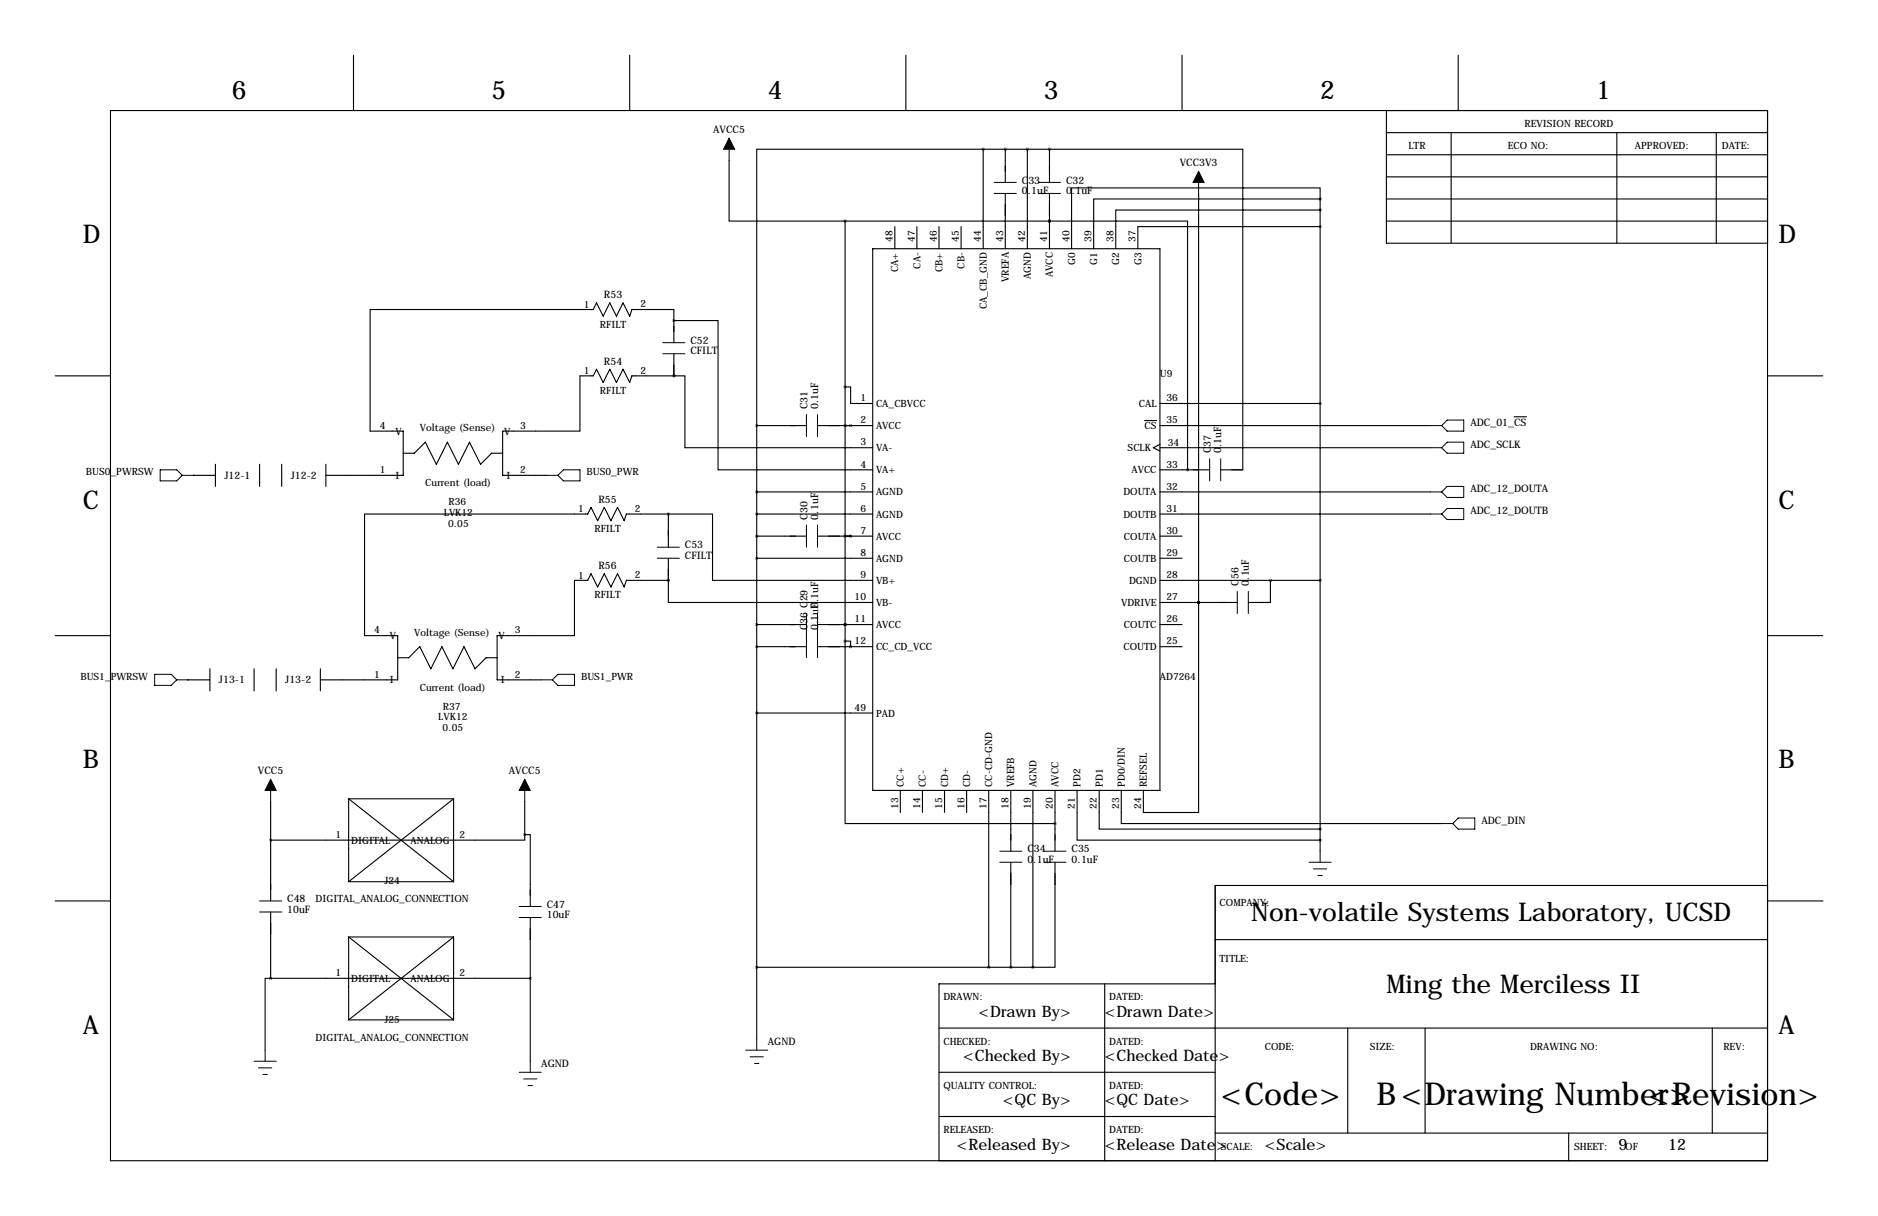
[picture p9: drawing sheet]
<svg xmlns="http://www.w3.org/2000/svg" width="432mm" height="279mm" viewBox="0 0 432 279" stroke-linecap="round" stroke-linejoin="round" font-family="sans-serif">
<g fill="none" stroke="#000" stroke-width=".25">
<path d="M81.3 12.7v12.7M144.8 12.7v12.7M208.3 12.7v12.7M271.8 12.7v12.7M335.3 12.7v12.7M25.4 25.4h381v241.3h-381zM167.6 36.8v14h26.7M226.1 34.3v22.9M226.1 34.3h-52.1v63.5M226.1 34.3h15.2M231.1 34.3v7.6M236.2 34.3v22.9"/>
<path d="M241.3 34.3v7.6M241.3 34.3h44.5v73.6h-5.1M318.8 30.5h87.6M318.8 35.6h87.6M318.8 25.4v30.5h87.6M333.7 30.5v25.4M371.8 30.5v25.4M394.6 30.5v25.4M194.3 50.8h47M194.3 50.8v47M200.7 57.2h66v124.4h-66zM205.7 52.1v5.1"/>
<path d="M210.8 52.1v5.1M215.9 52.1v5.1M221 52.1v5.1M231.1 44.4v12.8M241.3 50.8h.1M241.3 50.8h31.7v57.1M241.3 44.4v12.8M275.6 44.4v94M303.5 48.3h-47v8.9M303.5 45.7h-52v11.5M303.5 45.7v-2.5h-57.1v14M303.5 52.1h-41.9v5.1"/>
<path d="M303.5 45.7v149.9M318.8 45.7h87.6M318.8 50.8h87.6M318.8 40.6h87.6M154.9 73.7v-2.6h-9.6l-.5 1.5-1.5-3-1.6 3-1.5-3-1.5 3-1.5-3-.8 1.5h-51.3v28h7.6v10.1h-17.8M154.9 73.7h.1M154.9 73.7h10.2v34.2h35.6M154.9 73.7v5M12.7 86.4h12.7M154.9 86.4h.1M154.9 86.4h2.6v16.5h43.2M154.9 86.4h-9.6l-.5 1.5-1.5-3.1-1.6 3.1-1.5-3.1-1.5 3.1-1.5-3.1-.8 1.6h-3.1v12.7h-17.7v10.1h10.1"/>
<path d="M154.9 81.3v5.1M174 97.8h11.4M174 97.8v141M188 97.8h12.7M194.3 88.9h1.3v3.8h5.1M195.6 97.8h-1.3v25.4M195.6 97.8h.1M263.2 96.6h2.7M266.7 92.7h36.8M266.7 97.8h62.2M348.1 95.8h2.9M406.4 86.4h12.7"/>
<path d="M44.4 109.2h.1M44.4 109.2h5.1M49.5 106.7v5.1M59.7 106.7v5.1M64.8 106.7v5.1M74.9 106.7v5.1M92.7 104.1h2.5l2.6-2.5 2.5 5.1 2.6-5.1 2.5 5.1 2.5-5.1 2.6 5.1 2.5-2.6h2.6M153.7 118.1h-9.7l-.5 1.5-1.5-3-1.5 3-1.6-3-1.5 3-1.5-3-.8 1.5h-51.3v27.9h7.6v10.2h-17.7M153.7 118.1h10.1v15.2h36.9M153.7 118.1v7.6M174 113h26.7M174 118.1h26.7"/>
<path d="M266.7 102.9h62.2M266.7 107.9h11.4M266.7 113h62.2M266.7 118.1h62.2M266.7 102.1l-1.5 .8 1.5 .7M273 107.9h.1M153.7 133.3h-9.7l-.5 1.6-1.5-3.1-1.5 3.1-1.6-3.1-1.5 3.1-1.5-3.1-.8 1.5h-3v12.7h-17.8v10.2h10.2M153.7 133.3v5.1h47M153.7 133.3h.1M153.7 128.3v5M174 123.2h11.4M174 128.3h26.7"/>
<path d="M188 123.2h12.7M195.6 123.2h.1M195.6 123.2h-1.3v20.3M266.7 123.2h5.1M266.7 128.3h5.1M266.7 133.3h36.8M266.7 138.4h17.8M275.6 138.4v48.3h-12.7v-5.1M275.6 138.4h.1M292.1 133.3v5.1h-5.1M12.7 146h12.7M43.2 156.2h.1"/>
<path d="M43.2 156.2h5.1M48.3 153.7v5.1M58.4 153.7v5.1M63.5 153.7v5.1M73.7 153.7v5.1M91.4 151.1h2.6l2.5-2.5 2.6 5.1 2.5-5.1 2.5 5.1 2.6-5.1 2.5 5.1 2.6-2.6h2.5M174 143.5h11.4M174 148.6h11.4M188 143.5h12.7M188 148.6h12.7M194.3 143.5h.1M194.3 147.3h1.3v1.3"/>
<path d="M194.3 147.3v41.9h48.3M194.3 143.5v3.8M195.6 148.6h.1M266.7 143.5h5.1M266.7 148.6h5.1M406.4 146h12.7M174 163.8h26.7M62.2 184.1v22.9M80.2 183.5v19.1M80.2 183.5h24.1M80.2 183.5l24.1 19.1M104.3 183.5v19.1"/>
<path d="M104.3 183.5l-24.1 19.1M120.6 191.8v1.2h-58.4M120.6 191.8h1.3v16.5M120.6 184.1v7.7M207 181.6v5.1M212.1 181.6v5.1M217.2 181.6v5.1M222.2 181.6v5.1M227.3 181.6v40.6M232.4 181.6v14M232.4 198.1v24.1M237.5 181.6v40.6"/>
<path d="M242.6 198.1v24.1h-5.1M242.6 181.6v14M247.6 181.6v11.4h55.9M252.7 181.6v8.9h50.8M257.8 181.6v7.6h73.7M12.7 207h12.7M62.2 209.5v15.3M80.2 215.3v19M80.2 202.6h24.1M80.2 215.3h24.1M80.2 215.3l24.1 19M104.3 215.3v19"/>
<path d="M104.3 215.3l-24.1 19M121.9 210.8v33M279.4 215.9h127M406.4 203.5h-127v63.2M406.5 207h12.7M62.2 224.8h-1.2v16.5M62.2 224.8h59.7M80.2 234.3h24.1M174 222.2h63.5M215.9 236.2h190.5M254 226.1v40.6M279.4 226.1h-63.5v40.6"/>
<path d="M309.9 236.2v24.1M327.7 236.2v24.1M393.7 236.2v24.1M215.9 246.4h63.5M215.9 256.5h63.5M279.4 260.3h127M360.7 260.3v6.4"/>
</g>
<g fill="none" stroke="#000" stroke-width=".23">
<path d="M167.6 31.8v5M275.6 39.4v5M228.6 41.9h5.1M228.6 44.4h5.1M238.8 41.9h5M238.8 44.4h5M152.4 78.7h5.1M152.4 81.3h5.1M185.4 95.2v5.1M188 95.2v5.1M328.9 97.8h2.6M331.5 97.8l1.2-1.3h3.8v2.6h-3.8z"/>
<path d="M36.8 107.9h3.8l1.3 1.3-1.3 1.3h-3.8zM41.9 109.2h2.5M125.7 109.2h2.6M129.5 107.9h3.8v2.6h-3.8l-1.2-1.3zM278.1 105.4v5.1M280.7 105.4v5.1M328.9 102.9h2.6M328.9 113h2.6M328.9 118.1h2.6M331.5 102.9l1.2-1.3h3.8v2.5h-3.8zM331.5 113l1.2-1.2h3.8v2.5h-3.8zM331.5 118.1l1.2-1.3h3.8v2.6h-3.8z"/>
<path d="M151.1 125.7h5.1M151.1 128.3h5.1M185.4 120.7v5M188 120.7v5M284.5 135.9v5.1M287 135.9v5.1M35.6 154.9h3.8l1.2 1.3-1.2 1.3h-3.8zM40.6 156.2h2.6M124.5 156.2h2.5M127 156.2l1.3-1.3h3.8v2.6h-3.8zM185.4 141v10.1M188 141v10.1"/>
<path d="M62.2 179.1v5M120.6 179.1v5M229.9 195.6h5M229.9 198.1h5M240 195.6h5.1M240 198.1h5.1M301 198.1h5.1M302 199.6h3.1M303.5 195.6v2.5M331.5 189.2h2.5M334 189.2l1.3-1.2h3.8v2.5h-3.8zM59.7 207h5.1"/>
<path d="M59.7 209.5h5.1M119.4 208.3h5.1M119.4 210.8h5.1M303 201.2h1M174 238.8v2.5M58.4 243.8h5.1M59.4 245.4h3.1M60.5 246.9h1M61 241.3v2.5M119.4 246.4h5.1M120.4 247.9h3M121.4 249.4h1"/>
<path d="M121.9 243.8v2.6M171.4 241.3h5.1M172.5 242.8h3M173.5 244.3h1"/>
</g>
<path d="M167.6 31.8l1.3 2.5h-2.5zM275.6 39.4l1.3 2.5h-2.6zM62.2 179.1l1.3 2.5h-2.5zM120.6 179.1l1.3 2.5h-2.5z" fill="#000" stroke="#000" stroke-width=".23"/>
<path d="M231.1 34.3a.05 .05 0 0 0 .1 0 .05 .05 0 0 0-.1 0zM226 34.3a.05 .05 0 0 0 .1 0 .05 .05 0 0 0-.1 0zM227.3 222.3a.05 .05 0 0 0 .1 0 .05 .05 0 0 0-.1 0zM242.5 189.2a.05 .05 0 0 0 .1 0 .05 .05 0 0 0-.1 0zM273 108a.05 .05 0 0 0 .1 0 .05 .05 0 0 0-.1 0zM303.5 133.4a.05 .05 0 0 0 .1 0 .05 .05 0 0 0-.1 0zM303.5 92.7a.05 .05 0 0 0 .1 0 .05 .05 0 0 0-.1 0zM303.5 52.1a.05 .05 0 0 0 .1 0 .05 .05 0 0 0-.1 0zM303.5 48.3a.05 .05 0 0 0 .1 0 .05 .05 0 0 0-.1 0zM303.5 45.7a.05 .05 0 0 0 .1 0 .05 .05 0 0 0-.1 0zM303.5 190.5a.05 .05 0 0 0 .1 0 .05 .05 0 0 0-.1 0zM303.5 193a.05 .05 0 0 0 .1 0 .05 .05 0 0 0-.1 0zM120.6 191.8a.05 .05 0 0 0 .1 0 .05 .05 0 0 0-.1 0zM62.2 193a.05 .05 0 0 0 .1 0 .05 .05 0 0 0-.1 0zM62.2 224.8a.05 .05 0 0 0 .1 0 .05 .05 0 0 0-.1 0zM154.9 73.7a.05 .05 0 0 0 .1 0 .05 .05 0 0 0-.1 0zM154.9 86.4a.05 .05 0 0 0 .1 0 .05 .05 0 0 0-.1 0zM153.6 133.4a.05 .05 0 0 0 .1 0 .05 .05 0 0 0-.1 0zM153.6 118.1a.05 .05 0 0 0 .1 0 .05 .05 0 0 0-.1 0z" fill="#000" stroke="#000" stroke-width=".63"/>
<g font-size="7.3">
<text x="280.7" y="254">&lt;Code&gt;</text>
<text x="316.5" y="254">B&lt;Drawing Number&gt;</text>
<text x="379" y="254">&lt;Revision&gt;</text>
</g>
<g font-size="5.9">
<text x="53.3" y="22.9">6</text>
<text x="113" y="22.9">5</text>
<text x="176.5" y="22.9">4</text>
<text x="240" y="22.9">3</text>
<text x="303.5" y="22.9">2</text>
<text x="367" y="22.9">1</text>
<text x="19" y="55.9">D</text>
<text x="408.9" y="55.9">D</text>
<text x="19" y="116.8">C</text>
<text x="408.9" y="116.8">C</text>
<text x="19" y="176.5">B</text>
<text x="408.9" y="176.5">B</text>
<text x="287.7" y="211.6">Non-volatile Systems Laboratory, UCSD</text>
<text x="318.8" y="228.1">Ming the Merciless II</text>
<text x="19" y="237.5">A</text>
<text x="408.9" y="237.5">A</text>
</g>
<g font-size="3.6">
<text x="225" y="233.7">&lt;Drawn By&gt;</text>
<text x="254" y="233.7">&lt;Drawn Date&gt;</text>
<text x="221.4" y="243.8">&lt;Checked By&gt;</text>
<text x="254" y="243.8">&lt;Checked Date&gt;</text>
<text x="230.6" y="254">&lt;QC By&gt;</text>
<text x="254" y="254">&lt;QC Date&gt;</text>
<text x="220" y="264.2">&lt;Released By&gt;</text>
<text x="254" y="264.2">&lt;Release Date&gt;</text>
<text x="290.8" y="264.2">&lt;Scale&gt;</text>
<text x="372.1" y="264.2">9</text>
<text x="383.5" y="264.2">12</text>
</g>
<g font-size="2.4">
<text x="164" y="30.5">AVCC5</text>
<text x="271.2" y="38.1">VCC3V3</text>
<text x="234.9" y="42.2">C33</text>
<text x="234.9" y="44.6">0.1uF</text>
<text x="245.1" y="42.2">C32</text>
<text x="245.1" y="44.6">0.1uF</text>
<text x="138.9" y="68.6">R53</text>
<text x="138.9" y="83.8">R54</text>
<text x="158.7" y="79">C52</text>
<text x="158.7" y="81.4">CFILT</text>
<text x="185.7" y="94" transform="rotate(-90 185.7 94)">C31</text>
<text x="188.1" y="94" transform="rotate(-90 188.1 94)">0.1uF</text>
<text x="338.1" y="97.8">ADC_01_CS</text>
<text x="278.4" y="104.1" transform="rotate(-90 278.4 104.1)">C37</text>
<text x="280.8" y="104.1" transform="rotate(-90 280.8 104.1)">0.1uF</text>
<text x="338.1" y="102.9">ADC_SCLK</text>
<text x="51.6" y="110">J12-1</text>
<text x="66.9" y="110">J12-2</text>
<text x="338.1" y="113">ADC_12_DOUTA</text>
<text x="137.6" y="115.6">R55</text>
<text x="185.7" y="119.4" transform="rotate(-90 185.7 119.4)">C30</text>
<text x="188.1" y="119.4" transform="rotate(-90 188.1 119.4)">0.1uF</text>
<text x="338.1" y="118.1">ADC_12_DOUTB</text>
<text x="157.5" y="126">C53</text>
<text x="137.6" y="130.8">R56</text>
<text x="157.5" y="128.4">CFILT</text>
<text x="284.7" y="134.6" transform="rotate(-90 284.7 134.6)">C56</text>
<text x="287.2" y="134.6" transform="rotate(-90 287.2 134.6)">0.1uF</text>
<text x="188.1" y="139.7" transform="rotate(-90 188.1 139.7)">0.1uF</text>
<text x="185.7" y="144.8" transform="rotate(-90 185.7 144.8)">C36C29</text>
<text x="188.1" y="144.8" transform="rotate(-90 188.1 144.8)">0.1uF</text>
<text x="50.4" y="157">J13-1</text>
<text x="65.6" y="157">J13-2</text>
<text x="59.3" y="177.8">VCC5</text>
<text x="117" y="177.8">AVCC5</text>
<text x="340.6" y="189.2">ADC_DIN</text>
<text x="236.2" y="195.8">C34</text>
<text x="246.4" y="195.8">C35</text>
<text x="236.2" y="198.3">0.1uF</text>
<text x="246.4" y="198.3">0.1uF</text>
<text x="66" y="207.3">C48</text>
<text x="66" y="209.7">10uF</text>
<text x="125.7" y="208.5">C47</text>
<text x="125.7" y="211">10uF</text>
<text x="124.5" y="245.1">AGND</text>
<text x="176.5" y="240">AGND</text>
</g>
<g font-size="2.3">
<text x="350.5" y="29.2">REVISION RECORD</text>
<text x="323.8" y="34.3">LTR</text>
<text x="346.7" y="34.3">ECO NO:</text>
<text x="375.9" y="34.3">APPROVED:</text>
<text x="395.9" y="34.3">DATE:</text>
<text x="205.2" y="55.6" transform="rotate(-90 205.2 55.6)">48</text>
<text x="210.3" y="55.6" transform="rotate(-90 210.3 55.6)">47</text>
<text x="215.4" y="55.6" transform="rotate(-90 215.4 55.6)">46</text>
<text x="220.5" y="55.6" transform="rotate(-90 220.5 55.6)">45</text>
<text x="225.6" y="55.6" transform="rotate(-90 225.6 55.6)">44</text>
<text x="230.6" y="55.6" transform="rotate(-90 230.6 55.6)">43</text>
<text x="235.7" y="55.6" transform="rotate(-90 235.7 55.6)">42</text>
<text x="240.8" y="55.6" transform="rotate(-90 240.8 55.6)">41</text>
<text x="245.9" y="55.6" transform="rotate(-90 245.9 55.6)">40</text>
<text x="251" y="55.6" transform="rotate(-90 251 55.6)">39</text>
<text x="256" y="55.6" transform="rotate(-90 256 55.6)">38</text>
<text x="261.1" y="55.6" transform="rotate(-90 261.1 55.6)">37</text>
<text x="206.5" y="62.5" transform="rotate(-90 206.5 62.5)">CA+</text>
<text x="211.6" y="61.7" transform="rotate(-90 211.6 61.7)">CA-</text>
<text x="216.7" y="62.5" transform="rotate(-90 216.7 62.5)">CB+</text>
<text x="221.8" y="61.7" transform="rotate(-90 221.8 61.7)">CB-</text>
<text x="231.9" y="64.8" transform="rotate(-90 231.9 64.8)">VREFA</text>
<text x="237" y="64.1" transform="rotate(-90 237 64.1)">AGND</text>
<text x="242.1" y="63.7" transform="rotate(-90 242.1 63.7)">AVCC</text>
<text x="247.2" y="60.8" transform="rotate(-90 247.2 60.8)">G0</text>
<text x="252.3" y="60.8" transform="rotate(-90 252.3 60.8)">G1</text>
<text x="257.3" y="60.8" transform="rotate(-90 257.3 60.8)">G2</text>
<text x="262.4" y="60.8" transform="rotate(-90 262.4 60.8)">G3</text>
<text x="134.2" y="70.7">1</text>
<text x="147.3" y="70.6">2</text>
<text x="226.9" y="71.1" transform="rotate(-90 226.9 71.1)">CA_CB_GND</text>
<text x="137.9" y="75.3">RFILT</text>
<text x="134.2" y="86">1</text>
<text x="147.3" y="85.9">2</text>
<text x="266.7" y="86.6">U9</text>
<text x="137.9" y="90.5">RFILT</text>
<text x="197.8" y="92.2">1</text>
<text x="201.4" y="93.5">CA_CBVCC</text>
<text x="261.9" y="93.5">CAL</text>
<text x="268.2" y="92.2">36</text>
<text x="87.3" y="98.6">4</text>
<text x="90.9" y="99.9">V</text>
<text x="96.5" y="99.1">Voltage (Sense)</text>
<text x="115.9" y="99.9">V</text>
<text x="119.6" y="98.6">3</text>
<text x="197.8" y="97.3">2</text>
<text x="201.4" y="98.6">AVCC</text>
<text x="263.2" y="98.6">CS</text>
<text x="268.2" y="97.3">35</text>
<text x="197.8" y="102.4">3</text>
<text x="197.8" y="107.4">4</text>
<text x="201.4" y="103.7">VA-</text>
<text x="259.3" y="103.7">SCLK</text>
<text x="268.2" y="107.4">33</text>
<text x="268.5" y="102.5">34</text>
<text x="19.8" y="109.2">BUS0_PWRSW</text>
<text x="87.3" y="108.7">1</text>
<text x="90.9" y="110">I</text>
<text x="97.8" y="111.8">Current (load)</text>
<text x="116.4" y="110">I</text>
<text x="119.6" y="108.7">2</text>
<text x="134.9" y="109.2">BUS0_PWR</text>
<text x="197.8" y="112.5">5</text>
<text x="201.4" y="108.8">VA+</text>
<text x="201.4" y="113.8">AGND</text>
<text x="258.3" y="113.8">DOUTA</text>
<text x="260.1" y="108.8">AVCC</text>
<text x="268.2" y="112.5">32</text>
<text x="102.1" y="118.5">LVK12</text>
<text x="103.1" y="116.1">R36</text>
<text x="132.9" y="117.7">1</text>
<text x="146" y="117.6">2</text>
<text x="197.8" y="117.6">6</text>
<text x="201.4" y="118.9">AGND</text>
<text x="258.3" y="118.9">DOUTB</text>
<text x="268.2" y="117.6">31</text>
<text x="103" y="121">0.05</text>
<text x="136.7" y="122.3">RFILT</text>
<text x="197.8" y="122.7">7</text>
<text x="201.4" y="124">AVCC</text>
<text x="258.4" y="124">COUTA</text>
<text x="268.2" y="122.7">30</text>
<text x="197.8" y="127.8">8</text>
<text x="201.4" y="129.1">AGND</text>
<text x="258.4" y="129.1">COUTB</text>
<text x="268.2" y="127.8">29</text>
<text x="132.9" y="132.9">1</text>
<text x="136.7" y="137.5">RFILT</text>
<text x="146" y="132.8">2</text>
<text x="196.5" y="137.9">10</text>
<text x="197.8" y="132.8">9</text>
<text x="201.4" y="134.2">VB+</text>
<text x="259.6" y="134.2">DGND</text>
<text x="268.2" y="132.8">28</text>
<text x="268.2" y="137.9">27</text>
<text x="196.5" y="143">11</text>
<text x="201.4" y="139.2">VB-</text>
<text x="257.8" y="139.2">VDRIVE</text>
<text x="268.2" y="143">26</text>
<text x="86.1" y="145.5">4</text>
<text x="89.7" y="146.9">V</text>
<text x="95.2" y="146">Voltage (Sense)</text>
<text x="114.6" y="146.9">V</text>
<text x="118.4" y="145.5">3</text>
<text x="196.5" y="148.1">12</text>
<text x="201.4" y="144.3">AVCC</text>
<text x="201.4" y="149.4">CC_CD_VCC</text>
<text x="258.3" y="149.4">COUTD</text>
<text x="258.4" y="144.3">COUTC</text>
<text x="268.2" y="148.1">25</text>
<text x="86.1" y="155.7">1</text>
<text x="118.4" y="155.7">2</text>
<text x="18.5" y="156.2">BUS1_PWRSW</text>
<text x="89.7" y="157">I</text>
<text x="96.5" y="158.8">Current (load)</text>
<text x="115.2" y="157">I</text>
<text x="133.6" y="156.2">BUS1_PWR</text>
<text x="266.7" y="156.3">AD7264</text>
<text x="100.8" y="165.4">LVK12</text>
<text x="101.8" y="168">0.05</text>
<text x="101.8" y="163.1">R37</text>
<text x="196.5" y="163.3">49</text>
<text x="201.4" y="164.6">PAD</text>
<text x="206.5" y="185.8" transform="rotate(-90 206.5 185.8)">13</text>
<text x="207.8" y="180.8" transform="rotate(-90 207.8 180.8)">CC+</text>
<text x="211.6" y="185.8" transform="rotate(-90 211.6 185.8)">14</text>
<text x="212.9" y="180.8" transform="rotate(-90 212.9 180.8)">CC-</text>
<text x="216.7" y="185.8" transform="rotate(-90 216.7 185.8)">15</text>
<text x="218" y="180.8" transform="rotate(-90 218 180.8)">CD+</text>
<text x="221.7" y="185.8" transform="rotate(-90 221.7 185.8)">16</text>
<text x="223.1" y="180.8" transform="rotate(-90 223.1 180.8)">CD-</text>
<text x="226.8" y="185.8" transform="rotate(-90 226.8 185.8)">17</text>
<text x="228.1" y="180.8" transform="rotate(-90 228.1 180.8)">CC-CD-GND</text>
<text x="231.9" y="185.8" transform="rotate(-90 231.9 185.8)">18</text>
<text x="233.2" y="180.8" transform="rotate(-90 233.2 180.8)">VREFB</text>
<text x="237" y="185.8" transform="rotate(-90 237 185.8)">19</text>
<text x="238.3" y="180.8" transform="rotate(-90 238.3 180.8)">AGND</text>
<text x="242.1" y="185.8" transform="rotate(-90 242.1 185.8)">20</text>
<text x="243.4" y="180.8" transform="rotate(-90 243.4 180.8)">AVCC</text>
<text x="247.1" y="185.8" transform="rotate(-90 247.1 185.8)">21</text>
<text x="248.5" y="180.8" transform="rotate(-90 248.5 180.8)">PD2</text>
<text x="252.2" y="185.8" transform="rotate(-90 252.2 185.8)">22</text>
<text x="253.5" y="180.8" transform="rotate(-90 253.5 180.8)">PD1</text>
<text x="257.3" y="185.8" transform="rotate(-90 257.3 185.8)">23</text>
<text x="258.6" y="180.8" transform="rotate(-90 258.6 180.8)">PD0/DIN</text>
<text x="262.4" y="185.8" transform="rotate(-90 262.4 185.8)">24</text>
<text x="263.7" y="180.8" transform="rotate(-90 263.7 180.8)">REFSEL</text>
<text x="77.2" y="192.5">1</text>
<text x="80.8" y="193.8">DIGITAL</text>
<text x="94.4" y="193.8">ANALOG</text>
<text x="105.7" y="192.5">2</text>
<text x="88.4" y="203.2">J24</text>
<text x="72.6" y="207.4">DIGITAL_ANALOG_CONNECTION</text>
<text x="280.4" y="208.3">COMPANY:</text>
<text x="280.4" y="221">TITLE:</text>
<text x="77.2" y="224.3">1</text>
<text x="80.8" y="225.6">DIGITAL</text>
<text x="94.4" y="225.6">ANALOG</text>
<text x="105.7" y="224.3">2</text>
<text x="216.9" y="229.9">DRAWN:</text>
<text x="255" y="229.9">DATED:</text>
<text x="72.6" y="239.1">DIGITAL_ANALOG_CONNECTION</text>
<text x="88.4" y="234.9">J25</text>
<text x="216.9" y="240">CHECKED:</text>
<text x="255" y="240">DATED:</text>
<text x="290.8" y="241.3">CODE:</text>
<text x="315" y="241.3">SIZE:</text>
<text x="351.8" y="241.3">DRAWING NO:</text>
<text x="396.2" y="241.3">REV:</text>
<text x="216.9" y="250.2">QUALITY CONTROL:</text>
<text x="255" y="250.2">DATED:</text>
<text x="216.9" y="260.3">RELEASED:</text>
<text x="255" y="260.3">DATED:</text>
<text x="280.7" y="264.2">SCALE:</text>
<text x="361.9" y="264.2">SHEET:</text>
<text x="373.7" y="264.2">OF</text>
</g>
</svg>
